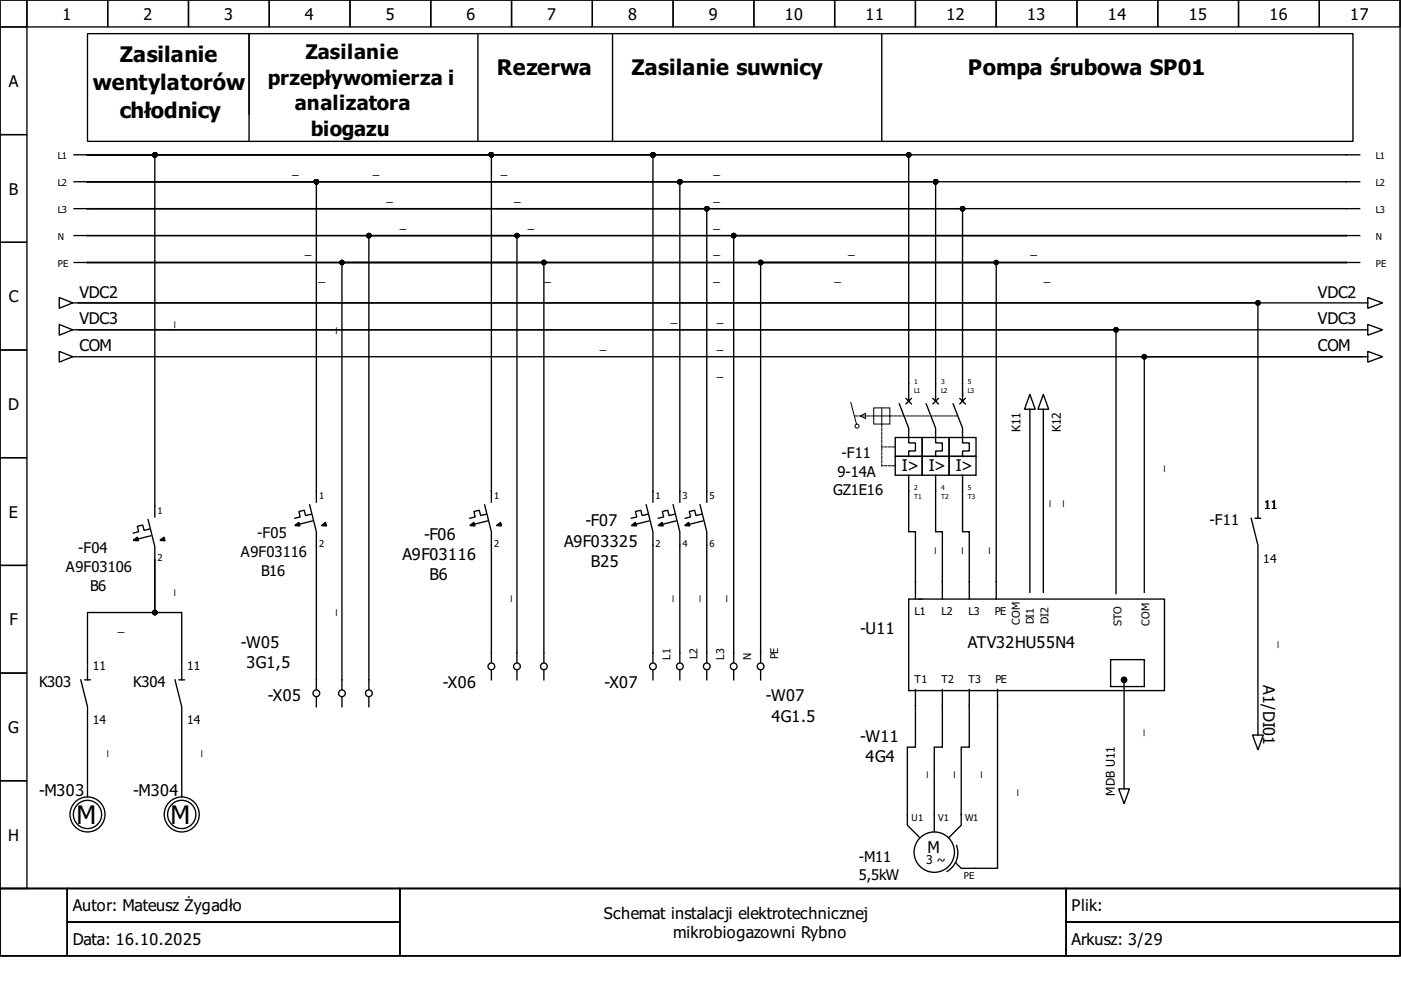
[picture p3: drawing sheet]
<svg xmlns="http://www.w3.org/2000/svg" width="297mm" height="210mm" viewBox="0 0 297 210" stroke-linecap="round" stroke-linejoin="round" font-family="sans-serif">
<g fill="none" stroke="#000" stroke-width=".29">
<path d="M0 0h296.8v188.4h-296.8zM0 0h5.7v5.7h-5.7zM5.7 0h17.1v5.7h-17.1zM22.8 0h17.2v5.7h-17.2zM40 0h17.1v5.7h-17.1zM57.1 0h17.1v5.7h-17.1zM74.2 0h17.1v5.7h-17.1zM91.3 0h17.2v5.7h-17.2zM108.5 0h17.1v5.7h-17.1zM125.6 0h17.1v5.7h-17.1zM142.7 0h17.1v5.7h-17.1zM159.8 0h17.2v5.7h-17.2z"/>
<path d="M177 0h17.1v5.7h-17.1zM194.1 0h17.1v5.7h-17.1zM211.2 0h17.1v5.7h-17.1zM228.3 0h17.2v5.7h-17.2zM245.5 0h17.1v5.7h-17.1zM262.6 0h17.1v5.7h-17.1zM279.7 0h17.1v5.7h-17.1zM0 5.7h5.7v22.8h-5.7zM18.6 7.1h268.3v22.9h-268.3zM52.8 7.1v22.9M101.3 7.1v22.9M129.9 7.1v22.9"/>
<path d="M187 7.1v22.9M0 28.5h5.7v22.9h-5.7zM15.7 38.5h2.9M15.7 32.8h2.9M18.6 32.8h119.8v73.7M18.6 38.5h269.7M18.6 32.8h85.6v73.7M18.6 32.8h269.7M18.6 32.8h14.2v76.8M18.6 38.5h125.5v68M18.6 38.5h48.5v68M18.6 38.5h179.8v46.6"/>
<path d="M18.6 32.8h174.1v52.3M0 51.4h5.7v22.8h-5.7zM15.7 55.7h2.9M15.7 44.2h2.9M15.7 49.9h2.9M18.6 55.7h96.7v84.7M18.6 55.7h192.6v71.3M18.6 55.7h266.8M18.6 49.9h266.8M18.6 44.2h269.7M18.6 49.9h91v90.5M18.6 44.2h131.2v62.3"/>
<path d="M18.6 44.2h185.5v40.9M285.4 55.7h2.9M285.4 49.9h2.9M285.4 55.7h-124.1v84.7M285.4 55.7h-212.9v90.4M285.4 49.9h-207.2v96.2M285.4 49.9h-129.8v90.5M0 74.2h5.7v22.8h-5.7zM12.6 68.8l2.8 1.1-2.8 1.2zM12.6 63.1l2.8 1.1-2.8 1.2zM12.6 74.5l2.8 1.1-2.8 1.2zM15.4 75.6h.9"/>
<path d="M15.4 69.9h.9M15.4 64.2h.9M16.6 75.6h272.2h-46.2v50M288.8 69.9h-272.2h220v56M288.8 64.2h-272.2h250.1v42.5M289.1 75.6h.9M289.1 69.9h.9M289.1 64.2h.9M290 74.5l3.1 1.1-3.1 1.2zM290 68.8l3.1 1.1-3.1 1.2zM290 63.1l3.1 1.1-3.1 1.2zM0 97h5.7v22.9h-5.7z"/>
<path d="M189.8 92.8h5.7v4h-5.7zM189.8 96.8h5.7v4h-5.7zM190.7 85.6l2 5.2v3.1h1.4v1.7h-1.4v1.2M192.1 84.5l1.1 1.1M193.2 84.5l-1.1 1.1M195.5 96.8h5.7v4h-5.7zM195.5 92.8h5.7v4h-5.7zM196.4 85.6l2 5.2v3.1h1.4v1.7h-1.4v1.2M197.8 84.5l1.1 1.1M198.9 84.5l-1.1 1.1M201.2 96.8h5.7v4h-5.7zM201.2 92.8h5.7v4h-5.7z"/>
<path d="M202.1 85.6l2 5.2v3.1h1.4v1.7h-1.4v1.2M203.5 84.5l1.1 1.1M204.6 84.5l-1.1 1.1M218.3 83.6l1.2 3.2h-2.3zM218.3 86.8v.8M218.3 87.9v37.7M221.2 83.6l1.1 3.2h-2.2zM221.2 86.8v.8M221.2 87.9v37.7M0 119.9h5.7v22.8h-5.7zM31.4 110.2l1.4 5.7v2.8M31.7 112.2l-1.2 .3-.2-1.2-1.2 .3 .3 1.1-1.1 .3"/>
<path d="M32 113.6l-3.5 .9M32.8 118.7v11.2h-14.2v11.1M32.8 118.7v11.2h5.7v11.1M65.6 107l1.5 5.7v33.4M65.9 109l-1.1 .3-.3-1.1-1.1 .3 .2 1.1-1.1 .3M66.2 110.5l-3.4 .8M102.8 107l1.4 5.7v27.7M103 109l-1.1 .3-.3-1.1-1.1 .3 .3 1.1-1.2 .3M103.3 110.5l-3.4 .8M137 107l1.4 5.7v27.7M137.3 109l-1.2 .3-.2-1.1-1.2 .3 .3 1.1-1.1 .3M137.6 110.5l-3.5 .8"/>
<path d="M142.7 107l1.4 5.7v27.7M143 109l-1.1 .3-.3-1.1-1.2 .3 .3 1.1-1.1 .3M143.3 110.5l-3.4 .8M148.4 107l1.4 5.7v27.7M148.7 109l-1.1 .3-.3-1.1-1.2 .3 .3 1.1-1.1 .3M149 110.5l-3.4 .8M192.7 100.8v11.9h1.4v14.3M198.4 100.8v11.9h1.4v14.3M204.1 100.8v11.9h1.4v14.3M265.3 109.9l1.4 5.7v2.9M266.1 109.9h1.2M266.7 118.7v36"/>
<path d="M266.7 107v2.9M192.7 127h54.2v19.4h-54.2zM235.5 139.9h7.1v5.7h-7.1zM0 142.7h5.7v22.8h-5.7zM17.1 144.1l1.5 5.7v2.9M18 144.1h1.1M18.6 153v13.7M18.6 141.3v2.8M37.1 144.1l1.4 5.7v2.9M38 144.1h1.1M38.5 141.3v2.8M38.5 153v13.7"/>
<path d="M67.1 147.8v2M72.5 147.8v2M78.2 147.8v2M104.2 142.1v2M109.6 142.1v2M115.3 142.1v2M138.4 142.1v2M144.1 142.1v2M149.8 142.1v2M155.6 142.1v2M161.3 142.1v2M194.1 146.2v12.2h-1.7v16.6l2.5 2.5"/>
<path d="M199.8 146.2v12.2h-1.7v18M205.5 146.2v12.2h-1.7v16.6l-2.6 2.5M211.5 146.2v37.9h-7.7l-1.1-1.1M238.3 144.7v21.4M265.6 155.8h2.2l-1.1 3.2zM266.7 155v.8M0 165.5h5.7v22.9h-5.7zM18.6 167v2M38.5 167v2M202.8 179.3a4.6 4.6 0 0 1-2 5.5M237.2 167.3h2.3l-1.2 3.1zM238.3 166.4v.9"/>
<path d="M0 188.4h296.8v14.3h-296.8zM0 188.4h14.3v14.3h-14.3zM14.3 188.4h70.5v7.1h-70.5zM14.3 195.5h70.5v7.2h-70.5zM84.8 188.4h141.3v14.3h-141.3zM226.1 188.4h70.7v7.1h-70.7zM226.1 195.5h70.7v7.2h-70.7z"/>
<circle cx="67.1" cy="147" r=".71"/>
<circle cx="72.5" cy="147" r=".71"/>
<circle cx="78.2" cy="147" r=".71"/>
<circle cx="104.2" cy="141.3" r=".71"/>
<circle cx="109.6" cy="141.3" r=".71"/>
<circle cx="115.3" cy="141.3" r=".71"/>
<circle cx="138.4" cy="141.3" r=".71"/>
<circle cx="144.1" cy="141.3" r=".71"/>
<circle cx="149.8" cy="141.3" r=".71"/>
<circle cx="155.6" cy="141.3" r=".71"/>
<circle cx="161.3" cy="141.3" r=".71"/>
<circle cx="18.6" cy="172.7" r="3.7"/>
<circle cx="18.6" cy="172.7" r="3"/>
<circle cx="38.5" cy="172.7" r="3.7"/>
<circle cx="38.5" cy="172.7" r="3"/>
<circle cx="198.1" cy="180.7" r="4.3"/>
</g>
<g fill="#000" stroke="#000" stroke-width=".29">
<path d="M28.3 114.6l.8-.7 .2 .8zM33.9 114.6l.9-.7 .2 .8zM62.5 111.4l.9-.7 .2 .8zM68.2 111.4l.8-.7 .2 .8zM99.6 111.4l.9-.7 .2 .8zM105.3 111.4l.8-.7 .2 .8zM133.9 111.4l.8-.7 .2 .8zM139.5 111.4l.9-.7 .2 .8zM145.2 111.4l.8-.7 .3 .8z"/>
<circle cx="32.8" cy="32.8" r=".43"/>
<circle cx="67.1" cy="38.5" r=".43"/>
<circle cx="104.2" cy="32.8" r=".43"/>
<circle cx="138.4" cy="32.8" r=".43"/>
<circle cx="144.1" cy="38.5" r=".43"/>
<circle cx="192.7" cy="32.8" r=".43"/>
<circle cx="198.4" cy="38.5" r=".43"/>
<circle cx="72.5" cy="55.7" r=".43"/>
<circle cx="78.2" cy="49.9" r=".43"/>
<circle cx="109.6" cy="49.9" r=".43"/>
<circle cx="115.3" cy="55.7" r=".43"/>
<circle cx="149.8" cy="44.2" r=".43"/>
<circle cx="155.6" cy="49.9" r=".43"/>
<circle cx="161.3" cy="55.7" r=".43"/>
<circle cx="204.1" cy="44.2" r=".43"/>
<circle cx="211.2" cy="55.7" r=".43"/>
<circle cx="236.6" cy="69.9" r=".43"/>
<circle cx="242.6" cy="75.6" r=".43"/>
<circle cx="266.7" cy="64.2" r=".43"/>
<circle cx="32.8" cy="129.9" r=".43"/>
<circle cx="238.3" cy="144.1" r=".57"/>
</g>
<g fill="none" stroke="#000" stroke-width=".21">
<path d="M180.4 85.3l1.2 4.6M182.4 88.2l1.1-.6v1.2zM185.2 86.5h3.5v3.4h-3.5zM185.2 88.2h3.5M187 86.5v3.4M194.7 127h.8"/>
<circle cx="181.7" cy="90.4" r=".43"/>
</g>
<path d="M181.2 88.2h4M187 89.9v8.9M188.7 88.2h14.2M189.8 94.8h-2.8M189.8 98.8h-2.8" fill="none" stroke="#000" stroke-width=".21" stroke-dasharray=".6 .3"/>
<g font-size="5.4">
<text x="16.2" y="174.7">M</text>
<text x="36.2" y="174.7">M</text>
</g>
<g font-size="4.6">
<text x="25.4" y="13.1">Zasilanie</text>
<text x="105.3" y="16">Rezerwa</text>
<text x="133.9" y="16">Zasilanie suwnicy</text>
<text x="205.2" y="16">Pompa śrubowa SP01</text>
<text x="19.7" y="19.1">wentylatorów</text>
<text x="25.4" y="25.1">chłodnicy</text>
</g>
<g font-size="4.3">
<text x="56.8" y="18">przepływomierza i</text>
<text x="64.8" y="12.6">Zasilanie</text>
<text x="62.5" y="23.4">analizatora</text>
<text x="65.9" y="28.8">biogazu</text>
</g>
<g font-size="3.4">
<text x="13.3" y="4.1">1</text>
<text x="30.4" y="4.1">2</text>
<text x="47.5" y="4.1">3</text>
<text x="64.6" y="4.1">4</text>
<text x="81.8" y="4.1">5</text>
<text x="98.9" y="4.1">6</text>
<text x="116" y="4.1">7</text>
<text x="133.2" y="4.1">8</text>
<text x="150.3" y="4.1">9</text>
<text x="166.4" y="4.1">10</text>
<text x="183.5" y="4.1">11</text>
<text x="200.7" y="4.1">12</text>
<text x="217.8" y="4.1">13</text>
<text x="234.9" y="4.1">14</text>
<text x="252" y="4.1">15</text>
<text x="269.2" y="4.1">16</text>
<text x="286.3" y="4.1">17</text>
<text x="1.9" y="18.4">A</text>
<text x="1.9" y="41.2">B</text>
<text x="1.9" y="64.1">C</text>
<text x="16.8" y="63.1">VDC2</text>
<text x="279.4" y="63.1">VDC2</text>
<text x="16.8" y="68.8">VDC3</text>
<text x="279.4" y="68.8">VDC3</text>
<text x="16.8" y="74.5">COM</text>
<text x="279.4" y="74.5">COM</text>
<text x="1.7" y="86.9">D</text>
<text x="191.2" y="99.9">I&gt;</text>
<text x="196.9" y="99.9">I&gt;</text>
<text x="202.7" y="99.9">I&gt;</text>
<text x="1.9" y="109.7">E</text>
<text x="124.2" y="111.6">-F07</text>
<text x="85.3" y="118.7">A9F03116</text>
<text x="89.9" y="114.5">-F06</text>
<text x="119.6" y="115.9">A9F03325</text>
<text x="91.1" y="123">B6</text>
<text x="125.3" y="120.2">B25</text>
<text x="2" y="132.6">F</text>
<text x="51.1" y="137.3">-W05</text>
<text x="182.4" y="134.4">-U11</text>
<text x="205.2" y="137.3">ATV32HU55N4</text>
<text x="52.2" y="141.6">3G1,5</text>
<text x="56.8" y="148.7">-X05</text>
<text x="93.9" y="145.9">-X06</text>
<text x="128.2" y="145.9">-X07</text>
<text x="162.4" y="148.7">-W07</text>
<text x="267.8" y="145.3" transform="rotate(90 267.8 145.3)">A1/DI0</text>
<text x="1.7" y="155.4">G</text>
<text x="163.5" y="153">4G1.5</text>
<text x="182.4" y="157.3">-W11</text>
<text x="183.5" y="161.6">4G4</text>
<text x="267.8" y="156.1" transform="rotate(90 267.8 156.1)">1</text>
<text x="8.3" y="168.7">-M303</text>
<text x="28.3" y="168.7">-M304</text>
<text x="1.7" y="178.2">H</text>
<text x="196.7" y="181">M</text>
<text x="15.4" y="193.2">Autor: Mateusz Żygadło</text>
<text x="128" y="194.8">Schemat instalacji elektrotechnicznej</text>
<text x="227.2" y="193.2">Plik:</text>
<text x="15.4" y="200.4">Data: 16.10.2025</text>
<text x="142.7" y="198.8">mikrobiogazowni Rybno</text>
<text x="227.2" y="200.4">Arkusz: 3/29</text>
</g>
<g font-size="3.1">
<text x="177.5" y="101">9-14A</text>
<text x="178.4" y="97">-F11</text>
<text x="176.7" y="105">GZ1E16</text>
<text x="256.4" y="111.3">-F11</text>
<text x="16.6" y="117.3">-F04</text>
<text x="51.1" y="118.2">A9F03116</text>
<text x="54.5" y="114.2">-F05</text>
<text x="14" y="121.3">A9F03106</text>
<text x="19.1" y="125.3">B6</text>
<text x="55.4" y="122.2">B16</text>
<text x="8.3" y="145.6">K303</text>
<text x="28.3" y="145.6">K304</text>
<text x="182.1" y="182.7">-M11</text>
<text x="182.1" y="186.7">5,5kW</text>
</g>
<g font-size="2.6">
<text x="61.9" y="36.8">_</text>
<text x="79.1" y="36.8">_</text>
<text x="106.2" y="36.8">_</text>
<text x="151.3" y="36.8">_</text>
<text x="81.9" y="42.5">_</text>
<text x="109" y="42.5">_</text>
<text x="151.3" y="42.5">_</text>
<text x="64.6" y="53.9">_</text>
<text x="84.8" y="48.2">_</text>
<text x="111.9" y="48.2">_</text>
<text x="151.3" y="53.9">_</text>
<text x="151.3" y="48.2">_</text>
<text x="179.8" y="53.9">_</text>
<text x="218.5" y="53.9">_</text>
<text x="67.5" y="59.7">_</text>
<text x="115.5" y="59.7">_</text>
<text x="151.3" y="59.7">_</text>
<text x="177" y="59.7">_</text>
<text x="221.3" y="59.7">_</text>
<text x="36.8" y="69.5" transform="rotate(-90 36.8 69.5)">_</text>
<text x="71.1" y="70.8" transform="rotate(-90 71.1 70.8)">_</text>
<text x="142.2" y="68.2">_</text>
<text x="152" y="68.2">_</text>
<text x="127.2" y="73.9">_</text>
<text x="152" y="73.9">_</text>
<text x="152" y="79.6">_</text>
<text x="216.4" y="91.6" transform="rotate(-90 216.4 91.6)">K11</text>
<text x="224.9" y="91.6" transform="rotate(-90 224.9 91.6)">K12</text>
<text x="246.6" y="100" transform="rotate(-90 246.6 100)">_</text>
<text x="222.3" y="107.5" transform="rotate(-90 222.3 107.5)">_</text>
<text x="225.2" y="107.5" transform="rotate(-90 225.2 107.5)">_</text>
<text x="268" y="107.9">11</text>
<text x="198.1" y="117.5" transform="rotate(-90 198.1 117.5)">_</text>
<text x="203.8" y="117.5" transform="rotate(-90 203.8 117.5)">_</text>
<text x="209.5" y="117.5" transform="rotate(-90 209.5 117.5)">_</text>
<text x="267.8" y="119.3">14</text>
<text x="36.8" y="126.3" transform="rotate(-90 36.8 126.3)">_</text>
<text x="71.1" y="130.6" transform="rotate(-90 71.1 130.6)">_</text>
<text x="108.2" y="127.7" transform="rotate(-90 108.2 127.7)">_</text>
<text x="142.4" y="127.7" transform="rotate(-90 142.4 127.7)">_</text>
<text x="148.1" y="127.7" transform="rotate(-90 148.1 127.7)">_</text>
<text x="153.8" y="127.7" transform="rotate(-90 153.8 127.7)">_</text>
<text x="25" y="133.9">_</text>
<text x="270.7" y="137.4" transform="rotate(-90 270.7 137.4)">_</text>
<text x="19.7" y="142.1">11</text>
<text x="39.7" y="142.1">11</text>
<text x="19.7" y="153.6">14</text>
<text x="39.7" y="153.6">14</text>
<text x="22.5" y="160.6" transform="rotate(-90 22.5 160.6)">_</text>
<text x="42.5" y="160.6" transform="rotate(-90 42.5 160.6)">_</text>
<text x="242.3" y="156.1" transform="rotate(-90 242.3 156.1)">_</text>
<text x="196.4" y="165" transform="rotate(-90 196.4 165)">_</text>
<text x="202.1" y="165" transform="rotate(-90 202.1 165)">_</text>
<text x="207.8" y="165" transform="rotate(-90 207.8 165)">_</text>
<text x="215.5" y="168.8" transform="rotate(-90 215.5 168.8)">_</text>
<text x="236.3" y="168.7" transform="rotate(-90 236.3 168.7)">MDB U11</text>
<text x="196.4" y="183.2">3 ~</text>
</g>
<g font-size="2.3">
<text x="193.9" y="130.4">L1</text>
<text x="199.6" y="130.4">L2</text>
<text x="205.3" y="130.4">L3</text>
<text x="210.9" y="130.4">PE</text>
<text x="216.2" y="132.5" transform="rotate(-90 216.2 132.5)">COM</text>
<text x="219.2" y="132.4" transform="rotate(-90 219.2 132.4)">DI1</text>
<text x="222.3" y="132.3" transform="rotate(-90 222.3 132.3)">DI2</text>
<text x="237.8" y="132.7" transform="rotate(-90 237.8 132.7)">STO</text>
<text x="243.7" y="132.7" transform="rotate(-90 243.7 132.7)">COM</text>
<text x="142.1" y="139.9" transform="rotate(-90 142.1 139.9)">L1</text>
<text x="147.8" y="139.7" transform="rotate(-90 147.8 139.7)">L2</text>
<text x="153.6" y="139.9" transform="rotate(-90 153.6 139.9)">L3</text>
<text x="159.3" y="139.9" transform="rotate(-90 159.3 139.9)">N</text>
<text x="165" y="139.7" transform="rotate(-90 165 139.7)">PE</text>
<text x="193.9" y="144.7">T1</text>
<text x="199.6" y="144.7">T2</text>
<text x="205.3" y="144.7">T3</text>
<text x="211" y="144.7">PE</text>
</g>
<g font-size="2">
<text x="12.3" y="33.7">L1</text>
<text x="291.7" y="33.7">L1</text>
<text x="12.3" y="39.4">L2</text>
<text x="291.7" y="39.4">L2</text>
<text x="12.3" y="45.1">L3</text>
<text x="291.7" y="45.1">L3</text>
<text x="12.3" y="50.8">N</text>
<text x="291.7" y="50.8">N</text>
<text x="12.3" y="56.5">PE</text>
<text x="291.7" y="56.5">PE</text>
<text x="67.6" y="105.9">1</text>
<text x="104.8" y="105.9">1</text>
<text x="139" y="105.9">1</text>
<text x="144.7" y="105.9">3</text>
<text x="150.4" y="105.9">5</text>
<text x="33.4" y="109">1</text>
<text x="33.4" y="119">2</text>
<text x="67.6" y="115.9">2</text>
<text x="104.8" y="115.9">2</text>
<text x="139" y="115.9">2</text>
<text x="144.7" y="115.9">4</text>
<text x="150.4" y="115.9">6</text>
<text x="193.2" y="174.1">U1</text>
<text x="198.9" y="174.1">V1</text>
<text x="204.6" y="174.1">W1</text>
<text x="204.4" y="186.4">PE</text>
</g>
<g font-size="1.4">
<text x="193.8" y="81.3">1</text>
<text x="193.8" y="83.3">L1</text>
<text x="199.5" y="81.3">3</text>
<text x="199.5" y="83.3">L2</text>
<text x="205.2" y="81.3">5</text>
<text x="205.2" y="83.3">L3</text>
<text x="193.8" y="103.9">2</text>
<text x="193.8" y="105.9">T1</text>
<text x="199.5" y="103.9">4</text>
<text x="199.5" y="105.9">T2</text>
<text x="205.2" y="103.9">5</text>
<text x="205.2" y="105.9">T3</text>
</g>
</svg>
